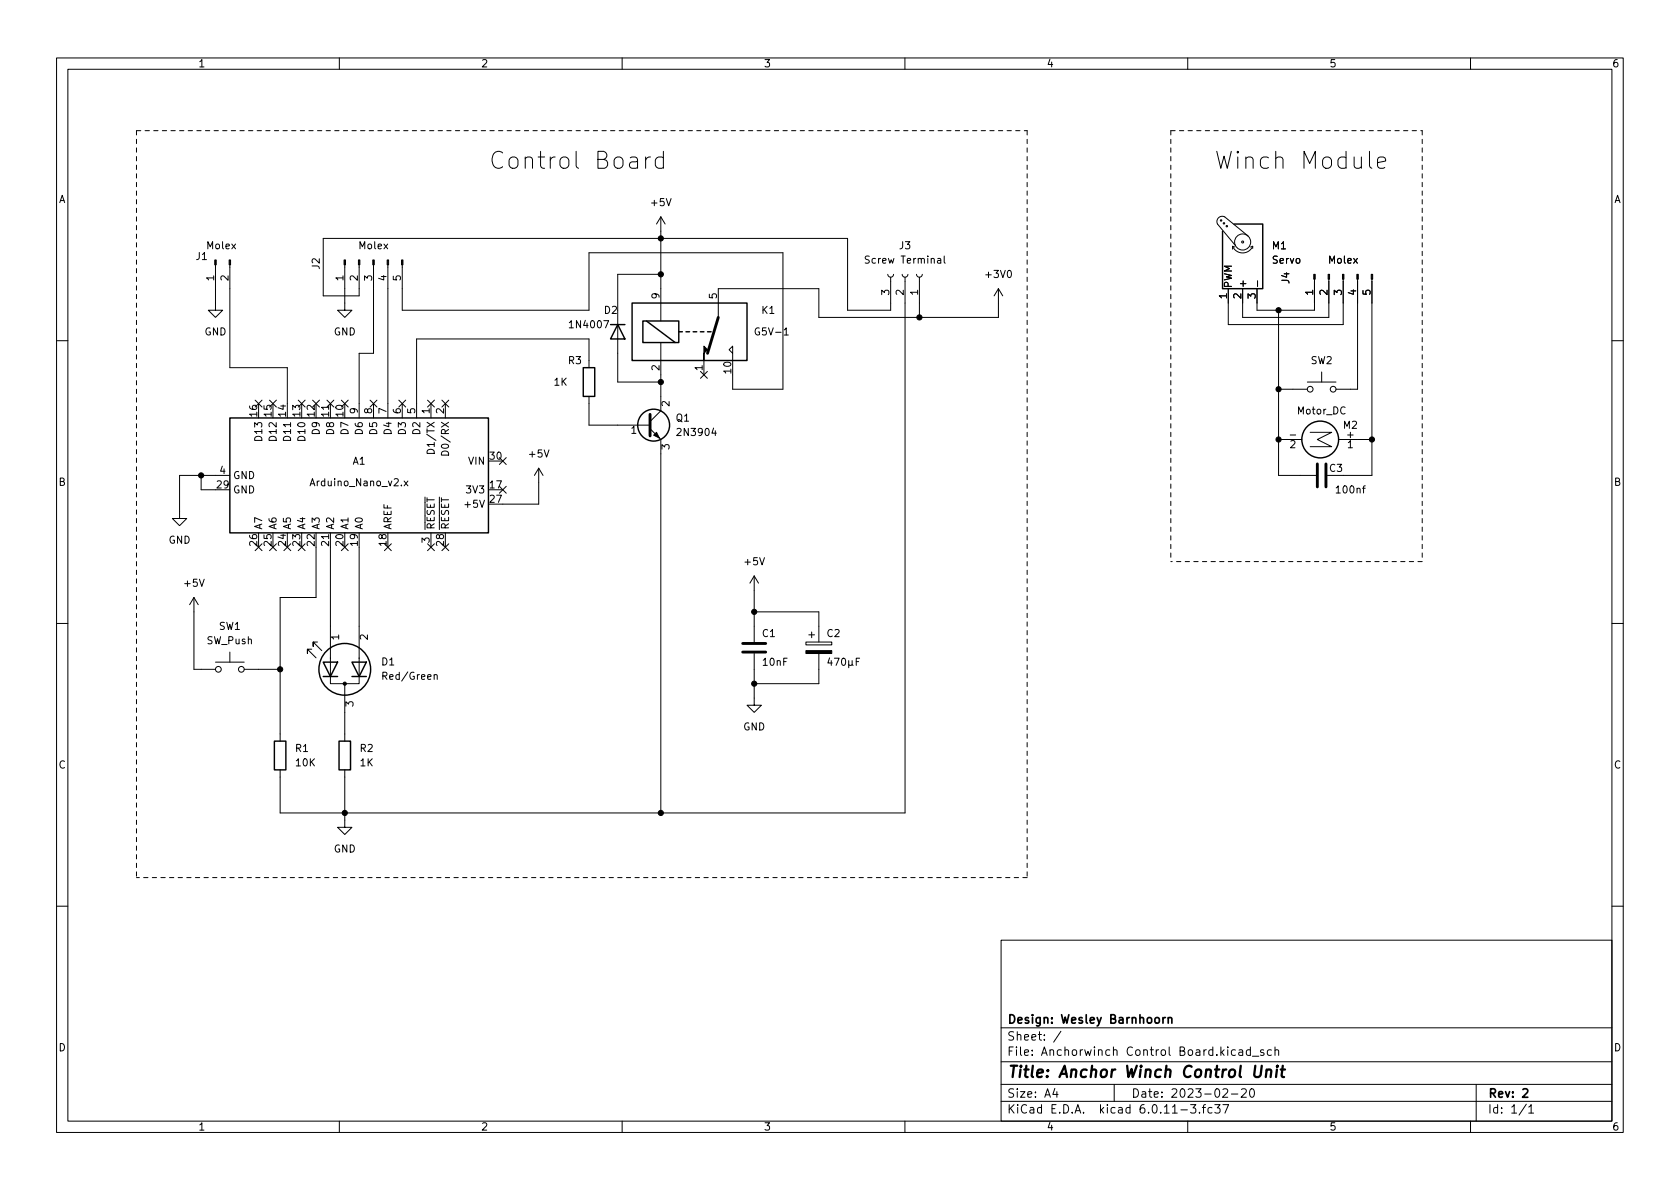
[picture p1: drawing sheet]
<svg xmlns="http://www.w3.org/2000/svg" width="297mm" height="210mm" viewBox="0 0 297 210" stroke-linecap="round" stroke-linejoin="round" font-family="sans-serif">
<g fill="none" stroke="#000" stroke-width=".18">
<path d="M10 10.2h277v190.1h-277zM12 12.2h273v186.1h-273zM60 10.2v2M110 10.2v2M160 10.2v2M210 10.2v2M260 10.2v2M101.9 26.8v2.5l.1 .3 .3 .2M116.8 38.3v18.5M116.8 38.3l-.7 1.3M116.8 38.3l.8 1.3M117.8 35.1l.4 1.3 .5-1.3"/>
<path d="M243.6 28.8l1.4-.3-.2-.6-.2-.1h-.6l-.3 .1-.1 .3v1.1l.1 .3 .3 .2h.6l.2-.2M38.1 46.8v8.1h1.3l-1.3 1.2-1.3-1.2h1.3M40.6 46.8v18.2h10.2v8.9M61 46.8v8.1h1.2l-1.2 1.2-1.3-1.2h1.3M63.5 46.8v5.5h-6.4v-10.1h92.8v12.7h7.6v-5.9M66 46.8v15.7h-2.5v11.4M68.6 46.8v27.1M71.1 46.8v8.1h33v-10.2h34.3v24.1h-8.9v-7.6l-.6 .6 .6 .7M106.8 56.7h.8l-.5 1.3M116.8 48.5h-7.6v19.1h7.6M138.7 58.3l.3-.3v1.2M138.7 59.2h.7"/>
<path d="M157 48.5l.1 .4 .4 .1 .3-.1 .2-.4M159.5 48.5l.2 .4 .3 .1 .4-.1 .1-.4M160 49v94.8h-110.5v-7.7M162.1 48.5l.1 .4 .4 .1 .3-.1 .2-.4M162.6 49v7.1M166.9 45.3v1.1l.2 .1M176.5 51l-.7 1.3M176.5 51v5.1h-31.7v-5.1h-17.8v5.1M176.5 51l.8 1.3M178.2 47.9l.2-.1a.68 .68 0 0 1 .4 .6 .68 .68 0 0 1-.4 .7l-.2-.1-.1-.4zM217.9 43.6a1.93 1.93 0 0 0 1.8 1.1 1.93 1.93 0 0 0 1.8-1.1M217.9 43.6v.5"/>
<path d="M217.9 43.6l.4 .1M220.7 41.8l-4.2-3.5a.94 .94 0 0 0-1.1 .2 .94 .94 0 0 0-.1 1.1l3.1 3.8M221.5 43.6v.3M221.5 43.6l-.4 .1M222.3 49.7v.9M226.1 54.9v29.2h6.6M232.4 49.4v5.5h-10.2v-3.9M234.9 49.4v6.7h-15.2v-5.1M237.5 49.4v8h-20.3v-6.4M240 49.4v19.4h-3.8M242.6 49.4v34.7h-5.1M10 60.2h2"/>
<path d="M45.1 70.8l1.2 1.2M45.7 71.4v2.5M46.3 70.8l-1.2 1.2M47.7 70.8l1.2 1.2M48.3 71.4v2.5M48.9 70.8l-1.2 1.2M51.4 74.7v.8M52.7 70.8l1.2 1.2M53.3 71.4v2.5M53.9 70.8l-1.2 1.2M55.3 70.8l1.2 1.2M55.9 71.4v2.5"/>
<path d="M56.5 70.8l-1.2 1.2M57.8 70.8l1.2 1.2M58.1 71.7v.7M58.4 71.4v2.5M59 70.8l-1.2 1.2M60.4 70.8l1.2 1.2M61 71.4v2.5M61.6 70.8l-1.2 1.2M65.4 70.8l1.2 1.2M66 71.4v2.5M66.6 70.8l-1.2 1.2M70.5 70.8l1.2 1.2"/>
<path d="M71.1 71.4v2.5M71.7 70.8l-1.2 1.2M75.5 74.7l1.3 .8M75.6 70.8l1.2 1.2M76.2 71.4v2.5M76.8 74.7l-1.3 .8M76.8 70.8l-1.2 1.2M78 74.7l1.3 .8M78.1 70.8l1.2 1.2M78.7 71.4v2.5M79.3 74.7l-1.3 .8M79.3 70.8l-1.2 1.2"/>
<path d="M96.2 79.6l.4 1.2 .5-1.2M104.1 65v-5.1h-30.4v14M104.1 70.1v5.1h10.8M111.7 75.7l.4-.3v1.2M114.9 75.8l1.9 1.9v66.1M116.8 60.6v12l-1.9 1.9M117 79.4v-.8l.5 .4 .1-.3h.6l.1 .2-.1 .5M118.3 71v.8l-.9-.8-.4 .2 .2 .5M123.9 65.7l1.2 1.2M124.5 63.7v2.6M125.1 65.7l-1.2 1.2M126.2 75.7l-.3 .9h.8"/>
<path d="M126.5 76.2v.8M226.1 68.8h5M226.1 77.7h4.1M228.1 76.9h1M228.2 78l.5-.1 .3 .4-.8 .9h.8M231.1 67.6h5.1M231.6 76.4h3.9l-2.6 1.3 2.6 1.3h-3.9M233.7 65.8v1.8M236.7 77.7h5.9M238.4 78.3l.4-.4v1.3M285 60.2h2M35.6 84.1v2.5h5"/>
<path d="M40.6 84.1h-8.9v7.6h1.3l-1.3 1.3-1.2-1.3h1.2M45.1 96.2l1.2 1.2M45.7 94.2v2.6M46.3 96.2l-1.2 1.2M47.7 96.2l1.2 1.2M48.3 94.2v2.6M48.9 96.2l-1.2 1.2M50.2 96.2l1.2 1.2M50.8 94.2v2.6M51.4 96.2l-1.2 1.2M52.7 96.2l1.2 1.2M53.3 94.2v2.6"/>
<path d="M53.9 96.2l-1.2 1.2M55.9 94.2v11.5h-6.4v25.4M58.1 94.5v.8M58.4 94.2v22.3M60.4 96.2l1.2 1.2M61 94.2v2.6M61.6 96.2l-1.2 1.2M63.5 94.2v22.3M68 96.2l1.2 1.2M68.6 94.2v2.6M69.2 96.2l-1.2 1.2M71 85.8v.1"/>
<path d="M71.5 85.1l.6 .8M72.1 85.1l-.6 .8M75.1 87.9v5.7M75.6 96.2l1.2 1.2M76.2 94.2v2.6M76.8 96.2l-1.2 1.2M78.1 96.2l1.2 1.2M78.7 94.2v2.6M79.3 96.2l-1.2 1.2M84.8 88.5l.4 1.2 .5-1.2M86.4 86.6h2.5M86.4 81.5h2.5"/>
<path d="M88.3 80.9l1.2 1.2M88.3 86l1.2 1.2M89.5 86l-1.2 1.2M89.5 80.9l-1.2 1.2M95.2 82.8v6.3h-8.8M95.2 82.8l-.7 1.3M95.2 82.8l.8 1.3M134.3 98.6l.4 1.3 .5-1.3M240.9 86.3h.5M241.4 85.9l-.3 .2v1.1M10 110.2h2M34.3 105.7l-.8 1.2"/>
<path d="M34.3 105.7v12.7h3.8M34.3 105.7l.8 1.2M35.3 102.4l.4 1.3 .4-1.3M38.1 117.1h5.1M40.6 115.3v1.8M43.2 118.4h6.3M55.1 114.8h-.7v.8v-.8l1.5 1.5M56.1 113.5h-.7v.8v-.8l1.5 1.6M58.4 116.3v4.6h5.1v-4.6M59.9 112.6h-1.3l.4 .4M65 112.3v.8l-.9-.8-.4 .2 .1 .5M76.8 119.4l.1-.1 .3 .1 .1 .7"/>
<path d="M76.8 119.3v.8M133.3 115.6v9.1h1.3l-1.3 1.3-1.2-1.3h1.2M133.3 101.8l-.7 1.3M133.3 101.8v11.7M133.3 101.8l.8 1.3M133.3 108.2h11.5v5.3M142.5 113.5h4.6v.5h-4.6zM143 112.3h1M143.5 111.8v1M144.8 115.6v5.3h-11.5M146.7 116.3l-.3 .9h.8M147 116.8v.9"/>
<path d="M147.5 116.4h.9l-.6 1.3M148.9 116.5l.2-.1a.68 .68 0 0 1 .4 .6 .68 .68 0 0 1-.4 .7l-.2-.2-.1-.3zM150.1 116.8v1.3M150.7 117.5l.1 .2M150.7 116.8l-.1 .8-.4 .1-.1-.2M151.4 117h.4M152 116.4h-.6v1.3M285 110.2h2M61 136.1v10.2h1.2l-1.2 1.3-1.3-1.3h1.3M61 120.9v10.2M61.2 124.9v-.8l.4 .4 .2-.3h.5l.1 .1-.1 .6M10 160.2h2"/>
<path d="M177 166.3h108v32h-108zM285 160.2h2M60 198.3v2M110 198.3v2M160 198.3v2M177 194.8h108M177 191.8h108M177 187.8h108M177 181.8h108M182.5 186.5v.1M182.5 185.7v.1M184.6 183.8v.1"/>
<path d="M184.6 183v.1M187.6 182.4l-1.3 1.9M196.9 185.8l.2-.2 .3 .1 .1 .9M197 191.8v3M208.6 185.8h.7l.1-.2-.1-.4-.7-.1v1.5h.6l.3-.3a.39 .39 0 0 0-.4-.5M210 198.3v2M214.8 195.3h.9l-.5 .6 .4 .1v.7l-.2 .1h-.4l-.2-.1M216.2 195.3h1l-.6 1.5M217.7 193.5h1.2M219.5 192.7l.6-.2 .2 .2 .1 .3-1 1h1M221.1 192.7l.2-.2a.81 .81 0 0 1 .6 .7 .81 .81 0 0 1-.3 .8h-.2a.81 .81 0 0 1-.3-1.3zM225.4 185.8l.2-.2 .4 .1 .1 .9"/>
<path d="M260 198.3v2M261 191.8v6.5M270.3 195.8l.4-.5v1.5M270.3 196.8h.9"/>
<circle cx="215.9" cy="39" r=".13"/>
<circle cx="216.4" cy="39.5" r=".13"/>
<circle cx="216.9" cy="40" r=".13"/>
<circle cx="219.7" cy="42.8" r=".18"/>
<circle cx="219.7" cy="42.8" r="1.42"/>
<circle cx="231.6" cy="68.8" r=".51"/>
<circle cx="235.7" cy="68.8" r=".51"/>
<circle cx="38.6" cy="118.4" r=".51"/>
<circle cx="42.7" cy="118.4" r=".51"/>
</g>
<path d="M222 188.5l-.2 1.6 .1 .3a.66 .66 0 0 0 1-.3l.2-1.6" fill="none" stroke="#000" stroke-width=".4"/>
<g fill="none" stroke="#000" stroke-width=".25">
<path d="M218.2 39.6h5.1v11.4h-7.1v-10.1M107.9 57.4h2.6M109.2 57.4l1.3 2.5h-2.6zM111.8 53.6h20.3v10.1h-20.3zM113.7 56.8h6.3v3.8h-6.3zM114.3 56.8l5.1 3.8M120 58.7h.6M121.3 58.7h.6M122.6 58.7h.6M123.8 58.7h.7M125.1 58.7h.6M40.6 73.9h45.8v20.3h-45.8z"/>
<path d="M103.1 65h2.1v5.1h-2.1zM57.1 117.1h2.6l-1.3 2.5zM57.1 119.6h2.6M62.2 117.1h2.6l-1.3 2.5zM62.2 119.6h2.6M48.5 131.1h2v5h-2zM59.9 131.1h2.1v5h-2.1z"/>
<circle cx="115.6" cy="75.2" r="2.82"/>
<circle cx="233.4" cy="77.7" r="3.3"/>
<circle cx="61" cy="118.4" r="4.6"/>
</g>
<g fill="#000" stroke="#000" stroke-width=".18">
<path d="M38 46h.2v.8h-.2zM40.5 46h.3v.8h-.3zM60.8 46h.3v.8h-.3zM63.4 46h.2v.8h-.2zM65.9 46h.3v.8h-.3zM68.5 46h.2v.8h-.2zM71 46h.2v.8h-.2zM232.3 48.5h.2v.9h-.2zM234.8 48.5h.3v.9h-.3zM237.4 48.5h.2v.9h-.2zM239.9 48.5h.3v.9h-.3zM242.4 48.5h.3v.9h-.3z"/>
<path d="M115.6 77l.5-.6 .5 1.1zM124.5 61.2l.6 .6-.6 .7v1.2zM142.5 115.1h4.6v.5h-4.6z"/>
<circle cx="116.8" cy="42.2" r=".46"/>
<circle cx="116.8" cy="48.5" r=".46"/>
<circle cx="162.6" cy="56.1" r=".46"/>
<circle cx="226.1" cy="54.9" r=".46"/>
<circle cx="116.8" cy="67.6" r=".46"/>
<circle cx="226.1" cy="68.8" r=".46"/>
<circle cx="226.1" cy="77.7" r=".46"/>
<circle cx="242.6" cy="77.7" r=".46"/>
<circle cx="35.6" cy="84.1" r=".46"/>
<circle cx="49.5" cy="118.4" r=".46"/>
<circle cx="133.3" cy="108.2" r=".46"/>
<circle cx="61" cy="120.9" r=".28"/>
<circle cx="133.3" cy="120.9" r=".46"/>
<circle cx="61" cy="143.8" r=".46"/>
<circle cx="116.8" cy="143.8" r=".46"/>
</g>
<path d="M127 56.1l-1.9 6.4M114.9 73.3v3.8M232.9 82v4.1M234.4 82v4.1M131.3 115.3h4.1M131.3 113.8h4.1" fill="none" stroke="#000" stroke-width=".51"/>
<path d="M24.1 23.1h157.5M24.1 23.1v132.1M181.6 23.1v132.1M207 23.1h44.5M207 23.1v76.2M251.5 23.1v76.2M251.5 99.3h-44.5M181.6 155.2h-157.5" fill="none" stroke="#000" stroke-width=".18" stroke-dasharray=".8 .8"/>
<g font-size="4.2">
<text x="86.4" y="29.9">Control</text>
<text x="105.1" y="29.9">Board</text>
<text x="214.6" y="29.9">Winch</text>
<text x="229.9" y="29.9">Module</text>
</g>
<g font-size="2.8">
<text x="178" y="191.2">Title:</text>
<text x="187.3" y="191.2">Anchor</text>
<text x="199.3" y="191.2">Winch</text>
<text x="209.8" y="191.2">Control</text>
<text x="222.6" y="191.2">Unit</text>
</g>
<g font-size="2.1">
<text x="178" y="184.5">Sheet:</text>
<text x="178" y="181.5">Design:</text>
<text x="187.6" y="181.5">Wesley</text>
<text x="196.5" y="181.5">Barnhoorn</text>
<text x="178" y="187.2">File:</text>
<text x="184.4" y="187.2">Anchorwinch</text>
<text x="199.8" y="187.2">Control</text>
<text x="209.6" y="187.2">Board.kicad_sch</text>
<text x="178" y="197.4">KiCad</text>
<text x="178" y="194.6">Size:</text>
<text x="184.7" y="194.6">A4</text>
<text x="185.7" y="197.4">E.D.A.</text>
<text x="194.6" y="197.4">kicad</text>
<text x="200" y="194.6">Date:</text>
<text x="201.8" y="197.4">6.0.11-3.fc37</text>
<text x="207" y="194.6">2023-02-20</text>
<text x="263" y="194.6">Rev:</text>
<text x="263" y="197.4">Id:</text>
<text x="267.1" y="197.4">1/1</text>
<text x="269.1" y="194.6">2</text>
</g>
<g font-size="1.8">
<text x="35" y="12.3">1</text>
<text x="85" y="12.3">2</text>
<text x="135" y="12.3">3</text>
<text x="185" y="12.3">4</text>
<text x="235" y="12.3">5</text>
<text x="285" y="12.3">6</text>
<text x="10.4" y="36.3">A</text>
<text x="114.8" y="36.8">+5V</text>
<text x="285.4" y="36.3">A</text>
<text x="34.5" y="46.4">J1</text>
<text x="36.4" y="44.5">Molex</text>
<text x="56.9" y="47.8" transform="rotate(-90 56.9 47.8)">J2</text>
<text x="63.3" y="44.5">Molex</text>
<text x="152.7" y="47">Screw</text>
<text x="158.9" y="44.5">J3</text>
<text x="159.3" y="47">Terminal</text>
<text x="224.8" y="44.5">M1</text>
<text x="224.8" y="47">Servo</text>
<text x="234.7" y="47">Molex</text>
<text x="37.8" y="49.8" transform="rotate(-90 37.8 49.8)">1</text>
<text x="40.4" y="49.8" transform="rotate(-90 40.4 49.8)">2</text>
<text x="60.7" y="49.8" transform="rotate(-90 60.7 49.8)">1</text>
<text x="63.2" y="49.8" transform="rotate(-90 63.2 49.8)">2</text>
<text x="65.8" y="49.8" transform="rotate(-90 65.8 49.8)">3</text>
<text x="68.3" y="49.8" transform="rotate(-90 68.3 49.8)">4</text>
<text x="70.9" y="49.8" transform="rotate(-90 70.9 49.8)">5</text>
<text x="116.6" y="53" transform="rotate(-90 116.6 53)">9</text>
<text x="126.7" y="53" transform="rotate(-90 126.7 53)">5</text>
<text x="157.2" y="52.4" transform="rotate(-90 157.2 52.4)">3</text>
<text x="159.8" y="52.4" transform="rotate(-90 159.8 52.4)">2</text>
<text x="162.3" y="52.4" transform="rotate(-90 162.3 52.4)">1</text>
<text x="173.9" y="49.5">+3V0</text>
<text x="216.9" y="53" transform="rotate(-90 216.9 53)">1</text>
<text x="218.2" y="51" transform="rotate(-90 218.2 51)">PWM</text>
<text x="219.5" y="53" transform="rotate(-90 219.5 53)">2</text>
<text x="220.7" y="51" transform="rotate(-90 220.7 51)">+</text>
<text x="222" y="53" transform="rotate(-90 222 53)">3</text>
<text x="228.4" y="50.3" transform="rotate(-90 228.4 50.3)">J4</text>
<text x="232.2" y="52.4" transform="rotate(-90 232.2 52.4)">1</text>
<text x="234.7" y="52.4" transform="rotate(-90 234.7 52.4)">2</text>
<text x="237.2" y="52.4" transform="rotate(-90 237.2 52.4)">3</text>
<text x="239.8" y="52.4" transform="rotate(-90 239.8 52.4)">4</text>
<text x="242.3" y="52.4" transform="rotate(-90 242.3 52.4)">5</text>
<text x="36.1" y="59.7">GND</text>
<text x="58.9" y="59.7">GND</text>
<text x="100.3" y="58.4">1N4007</text>
<text x="106.7" y="55.9">D2</text>
<text x="133.2" y="59.7">G5V-1</text>
<text x="134.5" y="55.9">K1</text>
<text x="100.3" y="64.8">R3</text>
<text x="116.6" y="65.7" transform="rotate(-90 116.6 65.7)">2</text>
<text x="124.2" y="65.7" transform="rotate(-90 124.2 65.7)">1</text>
<text x="231.7" y="64.8">SW2</text>
<text x="97.8" y="68.6">1K</text>
<text x="129.3" y="66.3" transform="rotate(-90 129.3 66.3)">10</text>
<text x="45.5" y="73.9" transform="rotate(-90 45.5 73.9)">16</text>
<text x="48" y="73.9" transform="rotate(-90 48 73.9)">15</text>
<text x="50.5" y="73.9" transform="rotate(-90 50.5 73.9)">14</text>
<text x="53.1" y="73.9" transform="rotate(-90 53.1 73.9)">13</text>
<text x="55.6" y="73.9" transform="rotate(-90 55.6 73.9)">12</text>
<text x="56.9" y="77" transform="rotate(-90 56.9 77)">D9</text>
<text x="58.2" y="73.9" transform="rotate(-90 58.2 73.9)">11</text>
<text x="59.4" y="77" transform="rotate(-90 59.4 77)">D8</text>
<text x="60.7" y="73.9" transform="rotate(-90 60.7 73.9)">10</text>
<text x="62" y="77" transform="rotate(-90 62 77)">D7</text>
<text x="63.2" y="73.3" transform="rotate(-90 63.2 73.3)">9</text>
<text x="64.5" y="77" transform="rotate(-90 64.5 77)">D6</text>
<text x="65.8" y="73.3" transform="rotate(-90 65.8 73.3)">8</text>
<text x="67.1" y="77" transform="rotate(-90 67.1 77)">D5</text>
<text x="68.3" y="73.3" transform="rotate(-90 68.3 73.3)">7</text>
<text x="69.6" y="77" transform="rotate(-90 69.6 77)">D4</text>
<text x="70.9" y="73.3" transform="rotate(-90 70.9 73.3)">6</text>
<text x="72.1" y="77" transform="rotate(-90 72.1 77)">D3</text>
<text x="73.4" y="73.3" transform="rotate(-90 73.4 73.3)">5</text>
<text x="74.7" y="77" transform="rotate(-90 74.7 77)">D2</text>
<text x="75.9" y="73.3" transform="rotate(-90 75.9 73.3)">1</text>
<text x="78.5" y="73.3" transform="rotate(-90 78.5 73.3)">2</text>
<text x="111.4" y="77.5">1</text>
<text x="119.4" y="74.9">Q1</text>
<text x="119.4" y="77.5">2N3904</text>
<text x="229.2" y="73.7">Motor_DC</text>
<text x="237.4" y="76.2">M2</text>
<text x="237.9" y="77.5">+</text>
<text x="38.7" y="83.8">4</text>
<text x="46.7" y="78.3" transform="rotate(-90 46.7 78.3)">D13</text>
<text x="49.3" y="78.3" transform="rotate(-90 49.3 78.3)">D12</text>
<text x="51.8" y="78.3" transform="rotate(-90 51.8 78.3)">D11</text>
<text x="54.4" y="78.3" transform="rotate(-90 54.4 78.3)">D10</text>
<text x="62.3" y="82.6">A1</text>
<text x="77.2" y="80.6" transform="rotate(-90 77.2 80.6)">D1/TX</text>
<text x="79.8" y="80.9" transform="rotate(-90 79.8 80.9)">D0/RX</text>
<text x="82.7" y="82.6">VIN</text>
<text x="86.3" y="81.3">30</text>
<text x="93.2" y="81.3">+5V</text>
<text x="234.9" y="83.8">C3</text>
<text x="238.1" y="80">1</text>
<text x="10.3" y="86.3">B</text>
<text x="38.1" y="86.4">29</text>
<text x="41.1" y="87.6">GND</text>
<text x="41.1" y="85.1">GND</text>
<text x="54.6" y="86.4">Arduino_Nano_v2.x</text>
<text x="82.2" y="87.6">3V3</text>
<text x="86.3" y="86.4">17</text>
<text x="86.3" y="88.9">27</text>
<text x="235.9" y="87.6">100nf</text>
<text x="285.3" y="86.3">B</text>
<text x="46.7" y="93.7" transform="rotate(-90 46.7 93.7)">A7</text>
<text x="49.3" y="93.7" transform="rotate(-90 49.3 93.7)">A6</text>
<text x="51.8" y="93.7" transform="rotate(-90 51.8 93.7)">A5</text>
<text x="54.4" y="93.7" transform="rotate(-90 54.4 93.7)">A4</text>
<text x="56.9" y="93.7" transform="rotate(-90 56.9 93.7)">A3</text>
<text x="59.4" y="93.7" transform="rotate(-90 59.4 93.7)">A2</text>
<text x="62" y="93.7" transform="rotate(-90 62 93.7)">A1</text>
<text x="64.5" y="93.7" transform="rotate(-90 64.5 93.7)">A0</text>
<text x="69.6" y="93.7" transform="rotate(-90 69.6 93.7)">AREF</text>
<text x="77.2" y="93.7" transform="rotate(-90 77.2 93.7)">~{RESET}</text>
<text x="79.8" y="93.7" transform="rotate(-90 79.8 93.7)">~{RESET}</text>
<text x="81.8" y="90.2">+5V</text>
<text x="29.7" y="96.5">GND</text>
<text x="45.5" y="96.8" transform="rotate(-90 45.5 96.8)">26</text>
<text x="48" y="96.8" transform="rotate(-90 48 96.8)">25</text>
<text x="50.5" y="96.8" transform="rotate(-90 50.5 96.8)">24</text>
<text x="53.1" y="96.8" transform="rotate(-90 53.1 96.8)">23</text>
<text x="55.6" y="96.8" transform="rotate(-90 55.6 96.8)">22</text>
<text x="58.2" y="96.8" transform="rotate(-90 58.2 96.8)">21</text>
<text x="60.7" y="96.8" transform="rotate(-90 60.7 96.8)">20</text>
<text x="63.2" y="96.8" transform="rotate(-90 63.2 96.8)">19</text>
<text x="68.3" y="96.8" transform="rotate(-90 68.3 96.8)">18</text>
<text x="75.9" y="96.2" transform="rotate(-90 75.9 96.2)">3</text>
<text x="78.5" y="96.8" transform="rotate(-90 78.5 96.8)">28</text>
<text x="131.3" y="100.3">+5V</text>
<text x="32.3" y="104.1">+5V</text>
<text x="38.6" y="111.8">SW1</text>
<text x="60.7" y="113.3" transform="rotate(-90 60.7 113.3)">1</text>
<text x="134.6" y="113">C1</text>
<text x="146.1" y="113">C2</text>
<text x="36.5" y="114.3">SW_Push</text>
<text x="67.3" y="118">D1</text>
<text x="134.6" y="118.1">10nF</text>
<text x="67.3" y="120.6">Red/Green</text>
<text x="131.3" y="129.5">GND</text>
<text x="10.3" y="136.3">C</text>
<text x="52.1" y="133.4">R1</text>
<text x="52.1" y="135.9">10K</text>
<text x="63.5" y="133.4">R2</text>
<text x="63.5" y="135.9">1K</text>
<text x="285.3" y="136.3">C</text>
<text x="58.9" y="151.1">GND</text>
<text x="10.3" y="186.3">D</text>
<text x="285.3" y="186.3">D</text>
<text x="35" y="200.3">1</text>
<text x="85" y="200.3">2</text>
<text x="135" y="200.3">3</text>
<text x="185" y="200.3">4</text>
<text x="235" y="200.3">5</text>
<text x="285" y="200.3">6</text>
</g>
</svg>
